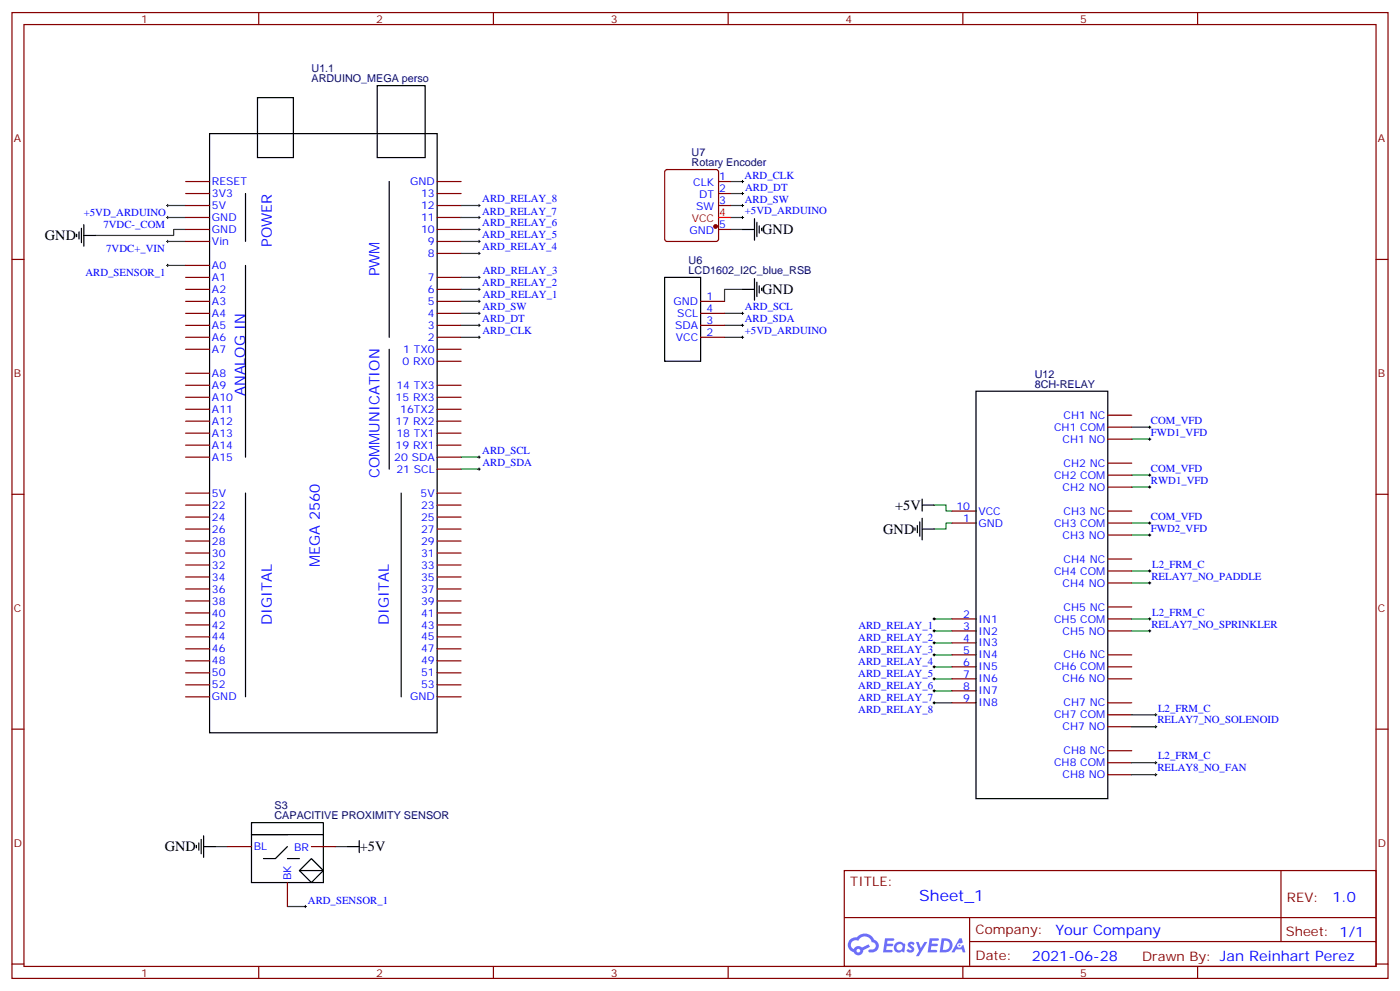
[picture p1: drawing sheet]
<svg xmlns="http://www.w3.org/2000/svg" width="412mm" height="292mm" viewBox="0 0 412 292" stroke-linecap="round" stroke-linejoin="round" font-family="sans-serif">
<g fill="none" stroke="#870000" stroke-width=".35">
<path d="M3.5 3.7h405.4v284.3h-405.4zM7.1 7.2h398.2v277.3h-398.2zM76.2 3.7v3.5M145.3 3.7v3.5M214.5 3.7v3.5M283.6 3.7v3.5M352.8 3.7v3.5M3.5 76.4h3.6M405.3 76.4h3.6M3.5 145.5h3.6M405.3 145.5h3.6M3.5 214.7h3.6"/>
<path d="M405.3 214.7h3.6M248.7 256.3h156.6v28.2h-156.6zM377.3 256.3v20.9M248.7 270.1h156.5M285.6 277.2h119.6M285.6 270.1v14.2M3.5 283.8h3.6M76.2 284.5v3.5M145.3 284.5v3.5M214.5 284.5v3.5M283.6 284.5v3.5M352.8 284.5v3.5"/>
<path d="M405.3 283.8h3.6"/>
</g>
<g fill="#5487ff">
<path d="M267.7 277.5a1.22 1.22 0 0 1 1.7 .2l-.4 .6a.47 .47 0 0 0-.3-.4 .47 .47 0 0 0-.5 .2l.1 .2a1.14 1.14 0 0 1 .8 1.8 1.14 1.14 0 0 1-1.9 0l-.2-.2 .5-.6 .7 .5a.29 .29 0 0 0 .3-.3 .29 .29 0 0 0-.2-.3 1.04 1.04 0 0 1-.6-1.7z"/>
<path d="M260.7 276.2h2.4l.3 .2-.2 .5-1.8 .1-.1 .8h1.5l.3 .4-.3 .4h-1.6l-.2 1.1h1.7l.2 .3-.2 .3-2.6 .1z"/>
<path d="M273.8 276.2h2.4l.3 .2-.1 .5-1.8 .1-.2 .8h1.6l.3 .4-.4 .4-1.6-.1-.1 1.1 1.7 .1 .2 .3-.2 .3-2.6 .1z"/>
<path d="M282.6 276.2h.7l.3 1.3-.6 .3a.69 .69 0 0 0-1 .3 .69 .69 0 0 0 .4 .9 .69 .69 0 0 0 .9-.6l.5-.2 .6 2.2h-.8l-.2-.9h-1.8l-.5 .9h-.8z"/>
<path d="M269.8 277.3h.8l.6 1.8 1.1-1.8h.9l-2.6 4.2h-.8l.9-1.5z"/>
<path d="M277.4 276.2l-.6 4.2h1.3a2.11 2.11 0 0 0 2.5-2.1 2.11 2.11 0 0 0-2.5-2.1zM278.1 277a1.39 1.39 0 0 1 1.7 1.4 1.39 1.39 0 0 1-1.8 1.2h-.3z"/>
<path d="M263.7 277.8a1.54 1.54 0 0 0-.1 2.2 1.54 1.54 0 0 0 2.2 .1l.6 .3 .3-2.3-.2-.3h-.4a1.49 1.49 0 0 0-2.4 0zM264 278.8a.94 .94 0 0 1 1.8 0 .94 .94 0 0 1-1.8 0z"/>
<path d="M250.4 276.6a2.18 2.18 0 0 0 1.1 3.7 1.44 1.44 0 0 0 1.6 .9 1.44 1.44 0 0 0 1.2-1.4l2-1.1-.5-.7-1.9 1a1.47 1.47 0 0 0-2.4 .4 1.39 1.39 0 0 1-.7-1.9 1.39 1.39 0 0 1 2-.5 2.12 2.12 0 0 1 2.2-1.3 2.12 2.12 0 0 1 1.9 1.7 1.14 1.14 0 0 1 1.1 1.4 1.14 1.14 0 0 1-1.7 .7 .43 .43 0 0 0-.5 .4 .43 .43 0 0 0 .4 .5 1.98 1.98 0 0 0 2.5-1.2 1.98 1.98 0 0 0-1.2-2.6 3.1 3.1 0 0 0-5.3-.6l-.9 .1zM252.3 279.9a.55 .55 0 0 1 1.1 0 .55 .55 0 0 1-1.1 0z"/>
<circle cx="282.6" cy="278.3" r=".26"/>
</g>
<g fill="none" stroke="#000" stroke-width=".29">
<path d="M218.4 53.4h.7M218.4 57h.7M218.7 53.1v.7M218.7 56.6v.7M49 60.5h.7M49 71.1h.7M49 64h.7M49 78.1h.7M49.4 60.1v.8M49.4 63.7v.7M49.4 70.7v.7M49.4 77.8v.7"/>
<path d="M140.8 60.5h.7M140.8 67.6h.7M140.8 71.1h.7M140.8 74.6h.7M140.8 64h.7M141.1 60.1v.8M141.1 63.7v.7M141.1 67.2v.7M141.1 70.7v.7M141.1 74.3v.7M218.4 60.5h.7M218.4 64h.7"/>
<path d="M218.7 60.1v.8M218.7 63.7v.7M140.8 81.7h.7M140.8 85.2h.7M140.8 88.7h.7M140.8 99.3h.7M140.8 95.8h.7M140.8 92.3h.7M141.1 81.3v.7M141.1 84.8v.7M141.1 88.4v.7M141.1 91.9v.7"/>
<path d="M141.1 95.4v.7M141.1 99v.7M218.4 99.3h.7M218.4 95.8h.7M218.4 92.3h.7M218.7 91.9v.7M218.7 95.4v.7M218.7 99v.7M140.8 138.1h.7M140.8 134.6h.7M141.1 134.2v.7M141.1 137.8v.7"/>
<path d="M338.3 139.9h.7M338.3 125.8h.7M338.3 129.3h.7M338.7 125.4v.7M338.7 128.9v.7M338.7 139.5v.7M338.3 143.4h.7M338.3 157.5h.7M338.3 154h.7M338.7 143.1v.7M338.7 153.6v.7M338.7 157.2v.7"/>
<path d="M338.3 171.6h.7M338.3 168.1h.7M338.7 167.7v.8M338.7 171.3v.7M274.8 199.8h.7M274.8 196.3h.7M274.8 192.8h.7M274.8 189.3h.7M274.8 185.7h.7M274.8 182.2h.7M275.2 181.9v.7M275.2 185.4v.7"/>
<path d="M275.2 188.9v.7M275.2 192.4v.7M275.2 196v.7M275.2 199.5v.7M338.3 185.7h.7M338.3 182.2h.7M338.7 181.9v.7M338.7 185.4v.7M274.8 206.9h.7M274.8 203.4h.7M275.2 203v.7M275.2 206.6v.7"/>
<path d="M340.1 210.4h.7M340.1 214h.7M340.4 210.1v.7M340.4 213.6v.7M340.1 228.1h.7M340.1 224.5h.7M340.4 224.2v.7M340.4 227.7v.7M89.6 266.9h.7M90 266.5v.7"/>
</g>
<g fill="none" stroke="#008700" stroke-width=".35">
<path d="M215.2 57h3.5M215.2 53.4h3.5M49.4 71.1h5.3M49.4 60.5h5.3M49.4 64h5.3M49.4 78.1h5.3M54.7 67.6h-3.5v1.7h-23M135.8 74.6h5.3M135.8 71.1h5.3M135.8 67.6h5.3M135.8 60.5h5.3M135.8 64h5.3"/>
<path d="M215.2 67.6h3.5M215.2 60.5h3.5M215.2 64h3.5M135.8 88.7h5.3M135.8 85.2h5.3M135.8 81.7h5.3M135.8 92.3h5.3M135.8 95.8h5.3M135.8 99.3h5.3M213.4 92.3h5.3M213.4 95.8h5.3M213.4 99.3h5.3"/>
<path d="M218.7 85.2h-5.3v3.5M135.8 138.1h5.3M135.8 134.6h5.3M333.4 139.9h5.3M333.4 129.3h5.3M333.4 125.8h5.3M275.2 148.7h3.5v1.8h1.8M280.5 154h-1.8v1.8h-3.5M333.4 157.5h5.3M333.4 154h5.3M333.4 143.4h5.3M333.4 171.6h5.3"/>
<path d="M333.4 168.1h5.3M275.2 199.8h5.3M275.2 196.3h5.3M275.2 192.8h5.3M275.2 189.3h5.3M275.2 185.7h5.3M275.2 182.2h5.3M333.4 185.7h5.3M333.4 182.2h5.3M275.2 206.9h5.3M275.2 203.4h5.3M333.4 210.4h7"/>
<path d="M333.4 214h7M333.4 224.5h7M333.4 228.1h7M63.5 249.2h3.5M98.8 249.2h3.5M84.7 266.9h5.3"/>
</g>
<g fill="none" stroke="#000" stroke-width=".35">
<path d="M61.7 39.3h67.1v176.4h-67.1zM75.8 28.8h10.6v17.6h-10.6zM111.1 25.2h14.1v21.2h-14.1zM72.3 57v14.1M114.7 53.4v45.9M22.6 69v.7M23.3 68.3v2.1M24 67.2v4.2M24.7 69.3h3.5M24.7 66.1v6.4M72.3 78.1v56.5M218.7 67.6h3.5"/>
<path d="M222.2 64.4v6.3M223 65.4v4.3M223.7 66.5v2.1M224.4 67.2v.7M195.8 81.7h10.6v24.7h-10.6zM218.7 85.2h3.5M222.2 82v6.4M223 83.1v4.2M223.7 84.1v2.2M224.4 84.8v.7M114.7 102.8v35.3M287.5 115.2h38.8v119.9h-38.8z"/>
<path d="M72.3 145.2v59.9M118.2 145.2v59.9M269.5 155.4v.7M270.2 154.7v2.1M270.9 153.6v4.3M271.6 155.8h3.6M271.6 146.9v3.6M271.6 152.6v6.3M271.6 148.7h3.6M57.9 248.9v.7M58.6 248.2v2.1M59.3 247.1v4.3"/>
<path d="M60 249.2h3.5M60 246.1v6.3M74.1 245.7h21.1v14.1h-21.1zM84.7 249.2l-3.6 3.6h-3.5M84.7 245.7h-10.6v-3.5h21.1v3.5M84.7 252.8h3.5M88.2 256.3h7M91.7 252.8l3.5 3.5-3.5 3.5-3.5-3.5zM102.3 249.2h3.5M105.8 247.5v3.5"/>
</g>
<g fill="none" stroke="#870000" stroke-width=".35">
<path d="M54.7 57h7M54.7 53.4h7M128.8 57h7M128.8 53.4h7M196 50.1l.5-.2h14.5l.5 .2 .2 .5v19.8l-.3 .5-.4 .2h-14.5l-.5-.2-.2-.5v-19.8zM211.7 57h3.5M211.7 53.4h3.5M54.7 71.1h7M54.7 67.6h7M54.7 64h7M54.7 60.5h7M54.7 78.1h7"/>
<path d="M128.8 74.6h7M128.8 71.1h7M128.8 67.6h7M128.8 64h7M128.8 60.5h7M211.7 67.6h3.5M211.7 60.5h3.5M54.7 99.3h7M54.7 95.8h7M54.7 92.3h7M54.7 88.7h7M54.7 85.2h7"/>
<path d="M54.7 81.7h7M128.8 99.3h7M128.8 95.8h7M128.8 92.3h7M128.8 88.7h7M128.8 85.2h7M128.8 81.7h7M206.4 99.3h7M206.4 95.8h7M206.4 92.3h7M206.4 88.7h7M54.7 116.9h7"/>
<path d="M54.7 102.8h7M54.7 113.4h7M54.7 109.9h7M128.8 116.9h7M128.8 106.4h7M128.8 102.8h7M128.8 113.4h7M54.7 134.6h7M54.7 131.1h7M54.7 127.5h7M54.7 124h7M54.7 120.5h7"/>
<path d="M128.8 138.1h7M128.8 134.6h7M128.8 131.1h7M128.8 127.5h7M128.8 124h7M128.8 120.5h7M326.3 122.2h7.1M326.3 125.8h7.1M326.3 129.3h7.1M326.3 136.3h7.1M326.3 139.9h7.1M54.7 145.2h7"/>
<path d="M54.7 148.7h7M54.7 152.2h7M54.7 155.8h7M54.7 159.3h7M128.8 145.2h7M128.8 148.7h7M128.8 152.2h7M128.8 155.8h7M128.8 159.3h7M280.5 154h7M280.5 150.5h7M326.3 154h7.1"/>
<path d="M326.3 150.5h7.1M326.3 143.4h7.1M326.3 157.5h7.1M54.7 162.8h7M54.7 166.3h7M54.7 169.9h7M54.7 173.4h7M54.7 176.9h7M128.8 162.8h7M128.8 166.3h7M128.8 169.9h7M128.8 173.4h7"/>
<path d="M128.8 176.9h7M326.3 164.6h7.1M326.3 168.1h7.1M326.3 171.6h7.1M326.3 178.7h7.1M54.7 180.4h7M54.7 184h7M54.7 187.5h7M54.7 191h7M54.7 194.6h7M54.7 198.1h7M128.8 180.4h7"/>
<path d="M128.8 184h7M128.8 187.5h7M128.8 191h7M128.8 194.6h7M128.8 198.1h7M280.5 182.2h7M280.5 185.7h7M280.5 189.3h7M280.5 192.8h7M280.5 196.3h7M280.5 199.8h7M326.3 182.2h7.1"/>
<path d="M326.3 185.7h7.1M326.3 192.8h7.1M326.3 196.3h7.1M326.3 199.8h7.1M54.7 201.6h7M54.7 205.1h7M128.8 201.6h7M128.8 205.1h7M280.5 203.4h7M280.5 206.9h7M326.3 206.9h7.1M326.3 210.4h7.1"/>
<path d="M326.3 214h7.1M326.3 221h7.1M326.3 224.5h7.1M326.3 228.1h7.1M67 249.2h7.1M84.7 259.8v7.1M91.7 249.2h7.1"/>
</g>
<circle cx="210.8" cy="66.7" r=".53" fill="#870000" stroke="#870000" stroke-width=".35"/>
<path d="M211.7 64h3.5" fill="none" stroke="#f00" stroke-width=".35"/>
<text font-size="4.6" fill="#00f" x="270.8" y="265.3">Sheet_1</text>
<g font-size="4.2">
<text x="13.2" y="70.7">GND</text>
<text x="224.5" y="68.9">GND</text>
<text x="224.5" y="86.6">GND</text>
<text x="263.7" y="150.1">+5V</text>
<text x="260.2" y="157.1">GND</text>
<text x="48.5" y="250.6">GND</text>
<text x="106" y="250.7">+5V</text>
</g>
<g font-size="4.2" fill="#00f">
<text x="80.1" y="72.7" transform="rotate(-90 80.1 72.7)">POWER</text>
<text x="111.8" y="81.4" transform="rotate(-90 111.8 81.4)">PWM</text>
<text x="72.2" y="116.6" transform="rotate(-90 72.2 116.6)">ANALOG IN</text>
<text x="111.8" y="140.8" transform="rotate(-90 111.8 140.8)">COMMUNICATION</text>
<text x="94.2" y="167" transform="rotate(-90 94.2 167)">MEGA 2560</text>
<text x="80.1" y="184.1" transform="rotate(-90 80.1 184.1)">DIGITAL</text>
<text x="114.5" y="184.1" transform="rotate(-90 114.5 184.1)">DIGITAL</text>
<text x="392.5" y="265.6">1.0</text>
<text x="310.9" y="275.1">Your Company</text>
<text x="304" y="282.9">2021-06-28</text>
</g>
<g font-size="3.9" fill="#800">
<text x="250.5" y="260.9">TITLE:</text>
<text x="379.1" y="265.6">REV:</text>
<text x="287.4" y="275.1">Company:</text>
<text x="378.7" y="275.7">Sheet: 1/1</text>
<text x="287.4" y="282.8">Date:</text>
<text x="336.4" y="282.8">Drawn By: Jan Reinhart Perez</text>
</g>
<g font-size="3.2" fill="#800">
<text x="41.6" y="6.7">1</text>
<text x="110.8" y="6.7">2</text>
<text x="179.9" y="6.7">3</text>
<text x="249.1" y="6.7">4</text>
<text x="318.2" y="6.7">5</text>
<text x="4.1" y="41.8">A</text>
<text x="405.9" y="41.8">A</text>
<text x="4.1" y="110.9">B</text>
<text x="405.9" y="110.9">B</text>
<text x="4.1" y="180.1">C</text>
<text x="405.9" y="180.1">C</text>
<text x="4.1" y="249.2">D</text>
<text x="405.9" y="249.2">D</text>
<text x="41.6" y="287.5">1</text>
<text x="110.8" y="287.5">2</text>
<text x="179.9" y="287.5">3</text>
<text x="249.1" y="287.5">4</text>
<text x="318.2" y="287.5">5</text>
</g>
<g font-size="3.2" fill="#000080">
<text x="91.8" y="21.2">U1.1</text>
<text x="91.8" y="24.2">ARDUINO_MEGA perso</text>
<text x="203.7" y="45.9">U7</text>
<text x="203.7" y="48.9">Rotary Encoder</text>
<text x="202.8" y="77.7">U6</text>
<text x="202.8" y="80.6">LCD1602_I2C_blue_RSB</text>
<text x="304.8" y="111.2">U12</text>
<text x="304.8" y="114.1">8CH-RELAY</text>
<text x="80.9" y="238.2">S3</text>
<text x="80.9" y="241.1">CAPACITIVE PROXIMITY SENSOR</text>
</g>
<g font-size="3.2" fill="#00f">
<text x="211.8" y="53.1">1</text>
<text x="219.4" y="52.6">ARD_CLK</text>
<text x="62.4" y="58">3V3</text>
<text x="62.4" y="54.5">RESET</text>
<text x="120.8" y="54.5">GND</text>
<text x="124" y="58">13</text>
<text x="142.1" y="59.5">ARD_RELAY_8</text>
<text x="204.2" y="54.9">CLK</text>
<text x="206" y="58.4">DT</text>
<text x="211.8" y="56.6">2</text>
<text x="219.4" y="59.7">ARD_SW</text>
<text x="219.5" y="56.2">ARD_DT</text>
<text x="24.7" y="63.6">+5VD_ARDUINO</text>
<text x="62.4" y="65.1">GND</text>
<text x="62.4" y="61.6">5V</text>
<text x="124" y="65.1">11</text>
<text x="124" y="61.6">12</text>
<text x="142" y="63.2">ARD_RELAY_7</text>
<text x="205.1" y="61.9">SW</text>
<text x="211.8" y="60.1">3</text>
<text x="219.4" y="63.1">+5VD_ARDUINO</text>
<text x="30.5" y="67.2">7VDC-_COM</text>
<text x="62.4" y="68.6">GND</text>
<text x="124" y="68.6">10</text>
<text x="142.1" y="66.6">ARD_RELAY_6</text>
<text x="142.1" y="70.1">ARD_RELAY_5</text>
<text x="203.1" y="69">GND</text>
<text x="211.8" y="67.2">5</text>
<text x="31.3" y="74.2">7VDC+_VIN</text>
<text x="62.4" y="72.1">Vin</text>
<text x="126" y="75.7">8</text>
<text x="126" y="72.1">9</text>
<text x="142.1" y="73.6">ARD_RELAY_4</text>
<text x="25.1" y="81.3">ARD_SENSOR_1</text>
<text x="62.4" y="82.7">A1</text>
<text x="62.4" y="79.2">A0</text>
<text x="126" y="82.7">7</text>
<text x="142.2" y="80.7">ARD_RELAY_3</text>
<text x="62.4" y="89.8">A3</text>
<text x="62.4" y="86.3">A2</text>
<text x="126" y="89.8">5</text>
<text x="126" y="86.3">6</text>
<text x="142.1" y="84.2">ARD_RELAY_2</text>
<text x="142.2" y="87.7">ARD_RELAY_1</text>
<text x="198.4" y="89.8">GND</text>
<text x="208.1" y="88.4">1</text>
<text x="62.4" y="93.3">A4</text>
<text x="126" y="93.3">4</text>
<text x="142.1" y="94.8">ARD_DT</text>
<text x="142.1" y="91.3">ARD_SW</text>
<text x="199.5" y="93.3">SCL</text>
<text x="208.1" y="95.4">3</text>
<text x="208.1" y="91.9">4</text>
<text x="219.4" y="94.9">ARD_SDA</text>
<text x="219.4" y="91.4">ARD_SCL</text>
<text x="62.4" y="100.4">A6</text>
<text x="62.4" y="96.8">A5</text>
<text x="126" y="100.4">2</text>
<text x="126" y="96.8">3</text>
<text x="142.1" y="98.3">ARD_CLK</text>
<text x="198.9" y="96.8">SDA</text>
<text x="199.1" y="100.4">VCC</text>
<text x="208.1" y="99">2</text>
<text x="219.4" y="98.4">+5VD_ARDUINO</text>
<text x="62.4" y="103.9">A7</text>
<text x="118.5" y="107.4">0 RX0</text>
<text x="118.8" y="103.9">1 TX0</text>
<text x="62.4" y="110.9">A8</text>
<text x="62.4" y="118">A10</text>
<text x="62.4" y="114.5">A9</text>
<text x="116.5" y="118">15 RX3</text>
<text x="116.8" y="114.5">14 TX3</text>
<text x="62.4" y="125.1">A12</text>
<text x="62.4" y="121.5">A11</text>
<text x="116.5" y="125.1">17 RX2</text>
<text x="117.9" y="121.5">16TX2</text>
<text x="313.3" y="123.3">CH1 NC</text>
<text x="339" y="124.9">COM_VFD</text>
<text x="62.4" y="128.6">A13</text>
<text x="116.8" y="128.6">18 TX1</text>
<text x="310.5" y="126.8">CH1 COM</text>
<text x="313" y="130.4">CH1 NO</text>
<text x="339" y="128.4">FWD1_VFD</text>
<text x="62.4" y="135.6">A15</text>
<text x="62.4" y="132.1">A14</text>
<text x="116.1" y="135.6">20 SDA</text>
<text x="116.5" y="132.1">19 RX1</text>
<text x="142.1" y="133.6">ARD_SCL</text>
<text x="142.1" y="137.1">ARD_SDA</text>
<text x="313.3" y="137.4">CH2 NC</text>
<text x="116.8" y="139.2">21 SCL</text>
<text x="310.5" y="140.9">CH2 COM</text>
<text x="339" y="142.5">RWD1_VFD</text>
<text x="339" y="139">COM_VFD</text>
<text x="62.4" y="146.2">5V</text>
<text x="62.4" y="149.8">22</text>
<text x="123.9" y="146.2">5V</text>
<text x="124" y="149.8">23</text>
<text x="313" y="144.5">CH2 NO</text>
<text x="62.4" y="153.3">24</text>
<text x="124" y="153.3">25</text>
<text x="281.7" y="150.1">10</text>
<text x="283.7" y="153.6">1</text>
<text x="288.2" y="155">GND</text>
<text x="288.2" y="151.5">VCC</text>
<text x="310.5" y="155">CH3 COM</text>
<text x="313.3" y="151.5">CH3 NC</text>
<text x="339" y="153.1">COM_VFD</text>
<text x="62.4" y="156.8">26</text>
<text x="62.4" y="160.3">28</text>
<text x="124" y="156.8">27</text>
<text x="124" y="160.3">29</text>
<text x="313" y="158.6">CH3 NO</text>
<text x="339" y="156.7">FWD2_VFD</text>
<text x="62.4" y="163.9">30</text>
<text x="62.4" y="167.4">32</text>
<text x="124" y="163.9">31</text>
<text x="124" y="167.4">33</text>
<text x="313.3" y="165.6">CH4 NC</text>
<text x="339.4" y="167.1">L2_FRM_C</text>
<text x="62.4" y="170.9">34</text>
<text x="124" y="170.9">35</text>
<text x="310.5" y="169.2">CH4 COM</text>
<text x="313" y="172.7">CH4 NO</text>
<text x="339.2" y="170.6">RELAY7_NO_PADDLE</text>
<text x="62.4" y="174.4">36</text>
<text x="62.4" y="178">38</text>
<text x="124" y="174.4">37</text>
<text x="124" y="178">39</text>
<text x="313.3" y="179.7">CH5 NC</text>
<text x="62.4" y="181.5">40</text>
<text x="62.4" y="185">42</text>
<text x="124" y="181.5">41</text>
<text x="124" y="185">43</text>
<text x="252.8" y="185.3">ARD_RELAY_1</text>
<text x="283.7" y="181.9">2</text>
<text x="283.7" y="185.4">3</text>
<text x="288.2" y="183.3">IN1</text>
<text x="310.5" y="183.3">CH5 COM</text>
<text x="339.2" y="184.7">RELAY7_NO_SPRINKLER</text>
<text x="339.4" y="181.3">L2_FRM_C</text>
<text x="62.4" y="188.6">44</text>
<text x="124" y="188.6">45</text>
<text x="252.8" y="188.8">ARD_RELAY_2</text>
<text x="283.7" y="188.9">4</text>
<text x="288.2" y="186.8">IN2</text>
<text x="288.2" y="190.3">IN3</text>
<text x="313" y="186.8">CH5 NO</text>
<text x="62.4" y="195.6">48</text>
<text x="62.4" y="192.1">46</text>
<text x="124" y="192.1">47</text>
<text x="124" y="195.6">49</text>
<text x="252.8" y="195.9">ARD_RELAY_4</text>
<text x="252.8" y="192.4">ARD_RELAY_3</text>
<text x="283.7" y="192.4">5</text>
<text x="283.7" y="196">6</text>
<text x="288.2" y="193.9">IN4</text>
<text x="288.2" y="197.4">IN5</text>
<text x="310.5" y="197.4">CH6 COM</text>
<text x="313.3" y="193.9">CH6 NC</text>
<text x="62.4" y="199.1">50</text>
<text x="62.4" y="202.7">52</text>
<text x="124" y="199.1">51</text>
<text x="124" y="202.7">53</text>
<text x="252.8" y="203">ARD_RELAY_6</text>
<text x="252.8" y="199.4">ARD_RELAY_5</text>
<text x="283.7" y="199.5">7</text>
<text x="283.7" y="203">8</text>
<text x="288.2" y="200.9">IN6</text>
<text x="313" y="200.9">CH6 NO</text>
<text x="62.4" y="206.2">GND</text>
<text x="120.8" y="206.2">GND</text>
<text x="252.8" y="206.5">ARD_RELAY_7</text>
<text x="283.7" y="206.6">9</text>
<text x="288.2" y="204.4">IN7</text>
<text x="288.2" y="208">IN8</text>
<text x="313.3" y="208">CH7 NC</text>
<text x="341.1" y="209.5">L2_FRM_C</text>
<text x="252.8" y="210">ARD_RELAY_8</text>
<text x="310.5" y="211.5">CH7 COM</text>
<text x="313" y="215">CH7 NO</text>
<text x="340.9" y="213">RELAY7_NO_SOLENOID</text>
<text x="310.5" y="225.6">CH8 COM</text>
<text x="313.3" y="222.1">CH8 NC</text>
<text x="340.9" y="227.1">RELAY8_NO_FAN</text>
<text x="341.1" y="223.6">L2_FRM_C</text>
<text x="313" y="229.1">CH8 NO</text>
<text x="74.8" y="250.3">BL</text>
<text x="86.6" y="250.6">BR</text>
<text x="85.7" y="259.1" transform="rotate(-90 85.7 259.1)">BK</text>
<text x="90.7" y="266.1">ARD_SENSOR_1</text>
</g>
<g font-size="3.2" fill="#f00">
<text x="203.8" y="65.4">VCC</text>
<text x="211.8" y="63.7">4</text>
</g>
</svg>
